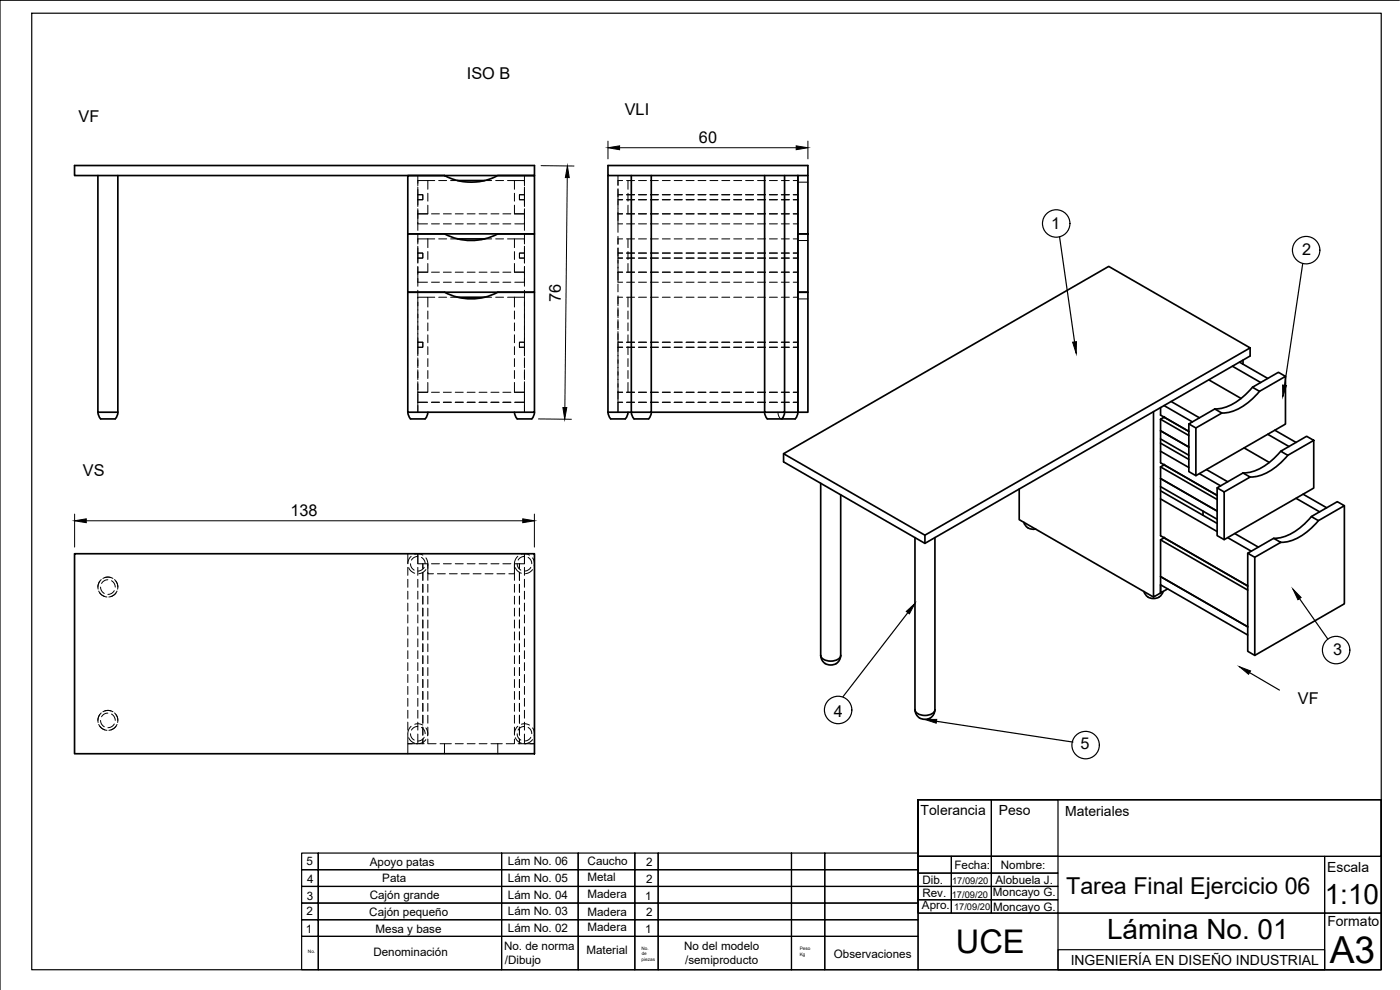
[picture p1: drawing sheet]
<svg xmlns="http://www.w3.org/2000/svg" width="420mm" height="297mm" viewBox="0 0 420 297" stroke-linecap="round" stroke-linejoin="round" font-family="sans-serif">
<!-- layer: Visible -->
<g fill="none" stroke="#000" stroke-width=".51">
<path d="M22.4 49.7h138v3h-138zM29.4 52.7v71h6v-71M122.4 52.7h11a17.1 17.1 0 0 0 16 0h11v17.5h-38zM137.3 54.2h8.2M182.5 49.7h60v3h-60zM182.5 52.7v71M189.5 52.7v71h6v-71M229.5 52.7v71h6v-71M242.5 52.7v17.5h-3v-17.5v71M122.4 70.2h11a17.1 17.1 0 0 0 16 0h11v17.5h-38zM137.3 71.7h8.2M239.5 70.2h3v17.5h-3z"/>
<path d="M133.4 87.7h-11v36h38v-36h-11M133.4 87.7a17 17 0 0 0 16 0M137.3 89.2h8.2M239.5 87.7h3v36h-3zM362.8 114l9.7 5.6M369.9 109.9l8.5 4.9M372 108.7l8.5 4.8M373 108v1.3M375.2 104.4v2.4l-97.6 56.2-42.4-24.4v-2.5M375.9 116.2a15.5 15.5 0 0 1-11.3 6.5M378 117.4a15.5 15.5 0 0 1-11.3 6.5M385.8 112.9l-7.8 4.5-2.1-1.2 7.8-4.5 2.1 1.2v14.3l-26.9 15.5-2.1-1.2v-14.3"/>
<path d="M29.4 123.7l.3 1.2 .5 .8M35.4 123.7a1.72 1.72 0 0 1-1.2 2h-4M122.4 123.7l.1 .8a1.16 1.16 0 0 0 1.7 1.2h1.6a2.08 2.08 0 0 0 2.1-.4l.5-1.6M154.4 123.7l.3 1.2 .5 .8M160.4 123.7a1.74 1.74 0 0 1-1.2 2h-4M182.5 123.7h7M182.5 123.7a1.76 1.76 0 0 0 1.1 2h2.7a1.43 1.43 0 0 0 2-1.2l.2-.8M189.5 123.7a1.76 1.76 0 0 0 1.1 2h4M194.7 125.7l.6-1.2 .2-.8h34a1.74 1.74 0 0 0 1.1 2h4.1M235.2 136.1l97.5-56.2 42.5 24.5-97.6 56.2zM239.5 123.7a1.74 1.74 0 0 1-1.2 2h-3.6M239.5 123.7h-4l-.2 .8-.6 1.2"/>
<path d="M346.2 123.5v55.6l2.1-1.2v-15.9l1.1-.6M348.3 125.8v13.1l17 9.7M348.3 135.4l8.5 4.9M348.3 133l8.5 4.8M348.3 131.7l8.5 4.9M348.3 129.3l8.5 4.8M348.3 122.3v2.3l8.5 4.8M348.3 125.8l8.5 4.9M349.4 121.7l8.4 4.9M349.4 139.5l-1.1 .6M349.4 125.2l-1.1 .6M351.5 120.5l8.5 4.9"/>
<path d="M358.9 128.4l7.8-4.5-2.1-1.2-7.8 4.5 2.1 1.2v14.3M373.4 134.4l7.5 4.4M380.5 130.3l6.3 3.7M382.6 129.1l6.4 3.6M384.4 135.4a15.5 15.5 0 0 1-11.3 6.5M386.5 136.6a15.5 15.5 0 0 1-11.3 6.5M394.3 132.1l-7.8 4.5-2.1-1.2 7.7-4.5 2.2 1.2v14.3l-26.9 15.5-2.1-1.2v-14.3M246.3 145v51.6a2.98 2.98 0 0 0 3.7 1.7l1.2-.3a1.63 1.63 0 0 0 1.1-1.4v-48.1M305.9 146.7v9.2l40.3 23.2M307.2 156.7a2.92 2.92 0 0 0 3.6 2M348.3 146l17 9.8M348.3 143.6l17 9.7"/>
<path d="M348.3 140.1v20.6l26.2 15.1M348.3 149.7l17 9.8M348.3 147.3l17 9.7M348.3 140.1l17 9.8M360 142.1l6.3 3.7M361 153.4v1.2M362.1 140.9l6.3 3.7M373 141.9l-7.7 4.5 2.1 1.2v14.3M373 141.9l2.2 1.2-7.8 4.5M389 149.5l7 4.1M391.1 148.3l7 4M393.6 155a15.5 15.5 0 0 1-11.3 6.5"/>
<path d="M395.7 156.2a15.5 15.5 0 0 1-11.3 6.5M403.5 151.7l-2.2-1.2-7.7 4.5 2.1 1.2 7.8-4.5v29.5l-26.9 15.4-2.1-1.2v-29.4M22.4 166.1h138v60.1h-138zM274.6 161.3v51.6a2.98 2.98 0 0 0 3.7 1.7l1.2-.3a1.63 1.63 0 0 0 1.1-1.4v-51.6M277.6 160.6v2.4M348.3 162l26.2 15M348.3 173l26.2 15.1M349.1 177.5a3 3 0 0 1-2.9 2.1 3 3 0 0 1-2.9-2.1M350.4 176.7l-2.1 1.2v-2.4l26.2 15M368.4 161.3l7.1 4.1M370.6 160.1l7 4.1M374.5 166l7.7-4.5 2.2 1.2-7.8 4.5z"/>
<path d="M376.6 167.2v29.4M252.3 196.7a3 3 0 0 1-3 2.8 3 3 0 0 1-3-2.8M280.6 213a3 3 0 0 1-3 2.8 3 3 0 0 1-3-2.8"/>
</g>
<g fill="#000" stroke="#000" stroke-width=".3">
<circle cx="349.4" cy="125.2" r=".24"/>
<circle cx="349.4" cy="139.5" r=".24"/>
<circle cx="349.4" cy="161.4" r=".24"/>
</g>
<!-- layer: Hidden -->
<g fill="none" stroke="#000" stroke-width=".3">
<path d="M125.4 58.4h1.5v1.5h-1.5M125.4 56.1v5.9M125.4 52.7v3M125.4 56.9v4.6M125.4 54.2h5.1M128.4 54.2v2.6M128.4 58v2.4M131.7 54.2h2.3M135.2 54.2h2.1M145.5 54.2h2.1M148.8 54.2h2.3M152.3 54.2h5.1"/>
<path d="M154.4 54.2v2.6M154.4 58v2.4M157.4 58.4h-1.5v1.5h1.5M157.4 56.1v5.9M157.4 52.7v3M157.4 56.9v4.6M185.5 56.9v1.5h1.4h-1.4v1.5h1.4h-1.4v7.3h1.4M185.5 54.2h1.4M185.5 52.7v3M185.5 56.6v2.4M188 54.2h2.4M188 58.4h2.4"/>
<path d="M188 59.9h2.4M188.5 54.2v2.6M188.5 58v2.4M191.6 54.2h2.4M191.6 58.4h2.4M191.6 59.9h2.4M195.2 54.2h2.4M195.2 58.4h2.4M195.2 59.9h2.4M198.8 54.2h2.3M198.8 58.4h2.3M198.8 59.9h2.3"/>
<path d="M202.3 54.2h2.4M202.3 58.4h2.4M202.3 59.9h2.4M205.9 54.2h2.4M205.9 58.4h2.4M205.9 59.9h2.4M209.5 54.2h2.4M209.5 58.4h2.4M209.5 59.9h2.4M213.1 54.2h2.3M213.1 58.4h2.3M213.1 59.9h2.3"/>
<path d="M216.6 54.2h2.4M216.6 58.4h2.4M216.6 59.9h2.4M220.2 54.2h2.4M220.2 58.4h2.4M220.2 59.9h2.4M223.8 54.2h2.3M223.8 58.4h2.3M223.8 59.9h2.3M227.4 54.2h2.3M227.4 58.4h2.3M227.4 59.9h2.3"/>
<path d="M230.9 54.2h2.4M230.9 58.4h2.4M230.9 59.9h2.4M234.5 54.2h2.4M234.5 58.4h2.4M234.5 59.9h2.4M238.1 54.2h1.4M238.1 58.4h1.4M238.1 59.9h1.4M239.5 54.7h3M125.4 75.9h1.5v1.5h-1.5M125.4 73.9v4.8"/>
<path d="M125.4 62.6v6.5M125.4 70.3v2.9M125.4 74.4v4.6M125.4 79.9v6M125.4 71.7h5.1M125.4 67.2h2.9M128.4 79.1v2.6h-3M128.4 61.6v2.6h-3M128.4 71.7v2.6M128.4 75.5v2.4M129.5 64.2h2.4M129.5 67.2h2.4"/>
<path d="M131.7 71.7h2.3M133.1 64.2h2.3M133.1 67.2h2.3M135.2 71.7h2.1M136.6 64.2h2.4M136.6 67.2h2.4M140.2 64.2h2.4M140.2 67.2h2.4M143.8 64.2h2.4M143.8 67.2h2.4M145.5 71.7h2.1M147.3 64.2h2.4"/>
<path d="M147.3 67.2h2.4M148.8 71.7h2.3M150.9 64.2h2.4M150.9 67.2h2.4M152.3 71.7h5.1M154.4 79.1v2.6h3M154.4 61.6v2.6h3M154.4 71.7v2.6M154.4 75.5v2.4M154.5 67.2h2.9M157.4 73.9v4.8M157.4 75.9h-1.5v1.5h1.5"/>
<path d="M157.4 62.6v6.5M157.4 70.3v2.9M157.4 74.4v4.6M157.4 79.9v6M185.5 74.4v1.5h1.4h-1.4v1.5h1.4h-1.4v7.3h1.4M185.5 64.2h1.4M185.5 71.7h1.4M185.5 67.3v2.4M185.5 70.9v2.4M185.5 74.5v2.4M188 64.2h2.4M188 71.7h2.4"/>
<path d="M188 67.2h2.4M188 75.9h2.4M188 77.4h2.4M188.5 61.6v2.6M188.5 71.7v2.6M188.5 75.5v2.4M188.5 79.1v2.6M191.6 64.2h2.4M191.6 71.7h2.4M191.6 67.2h2.4M191.6 75.9h2.4M191.6 77.4h2.4"/>
<path d="M195.2 64.2h2.4M195.2 71.7h2.4M195.2 67.2h2.4M195.2 75.9h2.4M195.2 77.4h2.4M198.8 64.2h2.3M198.8 71.7h2.3M198.8 67.2h2.3M198.8 75.9h2.3M198.8 77.4h2.3M202.3 64.2h2.4M202.3 71.7h2.4"/>
<path d="M202.3 67.2h2.4M202.3 75.9h2.4M202.3 77.4h2.4M205.9 64.2h2.4M205.9 71.7h2.4M205.9 67.2h2.4M205.9 75.9h2.4M205.9 77.4h2.4M209.5 64.2h2.4M209.5 71.7h2.4M209.5 67.2h2.4M209.5 75.9h2.4"/>
<path d="M209.5 77.4h2.4M213.1 64.2h2.3M213.1 71.7h2.3M213.1 67.2h2.3M213.1 75.9h2.3M213.1 77.4h2.3M216.6 64.2h2.4M216.6 71.7h2.4M216.6 67.2h2.4M216.6 75.9h2.4M216.6 77.4h2.4M220.2 64.2h2.4"/>
<path d="M220.2 71.7h2.4M220.2 67.2h2.4M220.2 75.9h2.4M220.2 77.4h2.4M223.8 64.2h2.3M223.8 71.7h2.3M223.8 67.2h2.3M223.8 75.9h2.3M223.8 77.4h2.3M227.4 64.2h2.3M227.4 71.7h2.3M227.4 67.2h2.3"/>
<path d="M227.4 75.9h2.3M227.4 77.4h2.3M230.9 64.2h2.4M230.9 71.7h2.4M230.9 67.2h2.4M230.9 75.9h2.4M230.9 77.4h2.4M234.5 64.2h2.4M234.5 71.7h2.4M234.5 67.2h2.4M234.5 75.9h2.4M234.5 77.4h2.4"/>
<path d="M238.1 64.2h1.4M238.1 71.7h1.4M238.1 67.2h1.4M238.1 75.9h1.4M238.1 77.4h1.4M239.5 72.2h3M125.4 89.2h3v2.9M125.4 87.1v13.1M125.4 84.7h2.9M128.4 93.3v2.4M128.4 96.9v2.4M128.4 89.2h2.1"/>
<path d="M129.5 84.7h2.4M129.5 81.7h2.4M131.7 89.2h2.3M133.1 84.7h2.3M133.1 81.7h2.3M135.2 89.2h2.1M136.6 84.7h2.4M136.6 81.7h2.4M140.2 84.7h2.4M140.2 81.7h2.4M143.8 84.7h2.4M143.8 81.7h2.4"/>
<path d="M145.5 89.2h2.1M147.3 84.7h2.4M147.3 81.7h2.4M148.8 89.2h2.3M150.9 84.7h2.4M150.9 81.7h2.4M152.3 89.2h5.1M154.4 89.2v2.9M154.4 93.3v2.4M154.4 96.9v2.4M154.5 84.7h2.9M157.4 87.1v19.1"/>
<path d="M185.5 81.7h1.4M185.5 89.2h1.4M185.5 85.2v2.4M185.5 88.8v3M185.5 92.4v2.9M185.5 95.9v3M185.5 99.5v2.4M188 84.7h2.4M188 81.7h2.4M188 89.2h2.4M188.5 89.2v2.9M188.5 93.3v2.4"/>
<path d="M188.5 96.9v2.4M191.6 84.7h2.4M191.6 81.7h2.4M191.6 89.2h2.4M195.2 84.7h2.4M195.2 81.7h2.4M195.2 89.2h2.4M198.8 84.7h2.3M198.8 81.7h2.3M198.8 89.2h2.3M202.3 84.7h2.4M202.3 81.7h2.4"/>
<path d="M202.3 89.2h2.4M205.9 84.7h2.4M205.9 81.7h2.4M205.9 89.2h2.4M209.5 84.7h2.4M209.5 81.7h2.4M209.5 89.2h2.4M213.1 84.7h2.3M213.1 81.7h2.3M213.1 89.2h2.3M216.6 84.7h2.4M216.6 81.7h2.4"/>
<path d="M216.6 89.2h2.4M220.2 84.7h2.4M220.2 81.7h2.4M220.2 89.2h2.4M223.8 84.7h2.3M223.8 81.7h2.3M223.8 89.2h2.3M227.4 84.7h2.3M227.4 81.7h2.3M227.4 89.2h2.3M230.9 84.7h2.4M230.9 81.7h2.4"/>
<path d="M230.9 89.2h2.4M234.5 84.7h2.4M234.5 81.7h2.4M234.5 89.2h2.4M238.1 84.7h1.4M238.1 81.7h1.4M238.1 89.2h1.4M239.5 89.7h3M125.4 100.1v2.6h1.5v1.5h-1.5v2.6M125.4 102.7h1.5v1.5h-1.5zM125.4 101.4v4.8M125.4 107.4v2.9"/>
<path d="M125.4 111v2.9M125.4 114.5v2.4M128.3 117.7h-2.9v6M128.4 114.8v2.9h-3v-2.6M128.4 100.5v2.3M128.4 104v2.4M128.4 107.6v2.4M128.4 111.2v2.4M129.5 117.7h2.4M133.1 117.7h2.3M136.6 117.7h2.4M140.2 117.7h2.4"/>
<path d="M143.8 117.7h2.4M147.3 117.7h2.4M150.9 117.7h2.4M154.4 100.5v2.3M154.4 104v2.4M154.4 107.6v2.4M154.4 111.2v2.4M154.4 114.8v2.9h3M155.9 102.7h1.5v1.5h-1.5zM157.4 102.7h-1.5v1.5h1.5v2.6M157.4 107.4v2.9M157.4 111v2.9"/>
<path d="M157.4 114.5v9.2M185.5 100.1v2.6h1.4h-1.4v21M185.5 117.7h1.4M185.5 104.2h1.4M188 117.7h2.4M188 102.7h2.4M188 104.2h2.4M188.5 100.5v2.3M188.5 104v2.4M188.5 107.6v2.4M188.5 111.2v2.4M188.5 114.8v2.9"/>
<path d="M191.6 117.7h2.4M191.6 102.7h2.4M191.6 104.2h2.4M195.2 117.7h2.4M195.2 102.7h2.4M195.2 104.2h2.4M198.8 117.7h2.3M198.8 102.7h2.3M198.8 104.2h2.3M202.3 117.7h2.4M202.3 102.7h2.4M202.3 104.2h2.4"/>
<path d="M205.9 117.7h2.4M205.9 102.7h2.4M205.9 104.2h2.4M209.5 117.7h2.4M209.5 102.7h2.4M209.5 104.2h2.4M213.1 117.7h2.3M213.1 102.7h2.3M213.1 104.2h2.3M216.6 117.7h2.4M216.6 102.7h2.4M216.6 104.2h2.4"/>
<path d="M220.2 117.7h2.4M220.2 102.7h2.4M220.2 104.2h2.4M223.8 117.7h2.3M223.8 102.7h2.3M223.8 104.2h2.3M227.4 117.7h2.3M227.4 102.7h2.3M227.4 104.2h2.3M230.9 117.7h2.4M230.9 102.7h2.4M230.9 104.2h2.4"/>
<path d="M234.5 117.7h2.4M234.5 102.7h2.4M234.5 104.2h2.4M238.1 117.7h1.4M238.1 102.7h1.4M238.1 104.2h1.4M125.4 120.7h2.9M129.5 120.7h2.4M133.1 120.7h2.3M136.6 120.7h2.4M140.2 120.7h2.4M143.8 120.7h2.4"/>
<path d="M147.3 120.7h2.4M150.9 120.7h2.4M154.5 120.7h2.9M185.5 120.7h1.4M188 120.7h2.4M191.6 120.7h2.4M195.2 120.7h2.4M198.8 120.7h2.3M202.3 120.7h2.4M205.9 120.7h2.4M209.5 120.7h2.4M213.1 120.7h2.3"/>
<path d="M216.6 120.7h2.4M220.2 120.7h2.4M223.8 120.7h2.3M227.4 120.7h2.3M230.9 120.7h2.4M233.5 123.7l.1 .9 .7 1.1M234.5 120.7h2.4M238.1 120.7h1.4M29.6 177.3l.8 1.1 1 .6M30 174.4l-.6 1.2v1.2M30 177.9l.7 .8 1.4 .4M30.2 176.2l.2 1 .9 .9"/>
<path d="M30.4 173.9l-.7 .8-.3 1.5M31.5 173.3l1.1-.1 1.3 .4M32.4 174l-1.1 .3-.8 .8M33.3 173.3l-1.2-.1-1.2 .4M33.5 174.3l.7 .6 .4 1.3M34.3 177.2l-1 .9-.9 .2M34.4 173.9l.8 1.3 .2 1M34.8 174.4l.5 1.2v1.2M34.8 177.9l-.8 .8-1.3 .4M35.1 177.3l-.7 1.1-1.1 .6M122.4 166.1v2.9M122.4 170.2v2.4"/>
<path d="M122.4 173.8v2.4M122.4 177.4v2.4M122.7 170.3l.7 1.1 1.1 .6M123.2 169.1l.2 1 .9 1M123.4 166.9l-.7 .8-.3 1.4M124.5 166.3l1.1-.1 1.3 .4M125.4 166.9l-1.1 .3-.8 .8M125.4 166.1v3h2.9M125.4 170.2v2.4M125.4 173.8v2.4M125.4 177.4v2.4M126.5 167.2l.8 .8 .3 1.1"/>
<path d="M126.9 169.1v1.4M126.9 171.7v2.4M126.9 175.3v2.4M126.9 178.9v2.4M127.3 170.2l-1 .9-.9 .2M127.8 170.9l-.8 .7-1.3 .5M127.8 167.4l.6 1.2-.1 1.2M128.4 170.5v-1.4v3.1h1.7M128.4 171.7v2.4M128.4 175.3v2.4M128.4 178.9v2.4M129.5 169.1h2.4"/>
<path d="M131.3 172.2h2.3M133.1 169.1h2.3M134.9 172.2h2.3M136.6 169.1h2.4M138.4 172.2h2.4M140.2 169.1h2.4M142 172.2h2.4M143.8 169.1h2.4M145.6 172.2h2.4M147.3 169.1h2.4M149.1 172.2h2.4M150.9 169.1h2.4"/>
<path d="M152.7 172.2h1.7M154.4 175.3v2.4M154.4 178.9v2.4M154.7 170.3l.7 1.1 1.1 .6M155.2 169.1l.2 1 .9 1M155.4 166.9l-.6 .8-.4 .9v5.5M155.9 169.1v1.4M155.9 171.7v2.4M155.9 175.3v2.4M155.9 178.9v2.4M156.5 166.3l1.1-.1 1.3 .4M157.4 166.9l-1.1 .3-.8 .8"/>
<path d="M157.4 166.1v3h-2.9M157.4 170.2v2.4M157.4 173.8v2.4M157.4 177.4v2.4M158.5 167.2l.8 .8 .3 1.1M159.3 170.2l-1 .9-.9 .2M159.8 170.9l-.8 .7-1.3 .5M159.8 167.4l.6 1.2-.1 1.2M122.4 181v2.3M122.4 184.5v2.4M122.4 188.1v2.4M122.4 191.7v2.4"/>
<path d="M122.4 195.2v2.4M122.4 198.8v2.4M125.4 181v2.3M125.4 184.5v2.4M125.4 188.1v2.4M125.4 191.7v2.4M125.4 195.2v2.4M125.4 198.8v2.4M126.9 182.5v2.3M126.9 186v2.4M126.9 189.6v2.4M126.9 193.2v2.3"/>
<path d="M126.9 196.8v2.3M128.4 182.5v2.3M128.4 186v2.4M128.4 189.6v2.4M128.4 193.2v2.3M128.4 196.8v2.3M154.4 182.5v2.3M154.4 186v2.4M154.4 189.6v2.4M154.4 193.2v2.3M154.4 196.8v2.3M155.9 182.5v2.3"/>
<path d="M155.9 186v2.4M155.9 189.6v2.4M155.9 193.2v2.3M155.9 196.8v2.3M157.4 181v2.3M157.4 184.5v2.4M157.4 188.1v2.4M157.4 191.7v2.4M157.4 195.2v2.4M157.4 198.8v2.4M29.6 217.3l.8 1.1 1 .6M30 214.4l-.6 1.3v1.1"/>
<path d="M30 217.9l.7 .8 1.4 .4M30.2 216.2l.2 1 .9 .9M30.4 213.9l-.7 .8-.3 1.4M31.5 213.3l1.1-.1 1.3 .4M32.4 214l-1.1 .2-.8 .9M33.3 213.3l-1.2-.1-1.2 .4M33.5 214.3l.7 .7 .4 1.1M34.3 217.2l-.6 .7-1.3 .4M34.4 213.9l.8 1.3 .2 .9M34.8 214.4l.5 1.3v1.1M34.8 217.9l-.8 .8-1.3 .4M35.1 217.3l-.7 1.1-1.1 .6"/>
<path d="M122.4 202.4v2.4M122.4 206v2.4M122.4 209.5v2.4M122.4 213.1v2.4M122.4 216.7v2.4M123.4 217.9l-.7 .8-.3 1.4M124.5 217.3l1.1-.1 1.3 .4M125.4 218l-1.1 .2-.8 .9M125.4 202.4v2.4M125.4 206v2.4M125.4 209.5v2.4M125.4 213.1v2.4"/>
<path d="M125.4 216.7v2.4M126.5 218.3l.8 .7 .3 1.1M126.9 200.3v2.4M126.9 203.9v2.4M126.9 207.5v2.3M126.9 211v2.4M126.9 214.6v2.4M126.9 218.2v2.4M127.8 218.4l.6 1.3-.1 1.1M128.4 200.3v2.4M128.4 203.9v2.4M128.4 207.5v2.3"/>
<path d="M128.4 211v2.4M128.4 214.6v2.4M128.4 218.2v2.4M154.4 200.3v2.4M154.4 203.9v2.4M154.4 207.5v2.3M154.4 211v2.4M154.4 214.6v2.4M154.4 218.2v2.4M155.4 217.9l-.8 1.3-.2 .9M155.9 200.3v2.4M155.9 203.9v2.4"/>
<path d="M155.9 207.5v2.3M155.9 211v2.4M155.9 214.6v2.4M155.9 218.2v2.4M156.5 217.3l1.1-.1 1.3 .4M157.4 218l-1.1 .2-.8 .9M157.4 202.4v2.4M157.4 206v2.4M157.4 209.5v2.4M157.4 213.1v2.4M157.4 216.7v2.4M158.5 218.3l.8 .7 .3 1.1"/>
<path d="M159.8 218.4l.6 1.3-.1 1.1M122.4 220.2v2.9h3v-2.9M122.7 221.3l.7 1.1 1.1 .6M123.2 220.2l.2 1 .9 .9M123.7 223.1h-1.3v3.1M124.9 223.1h2.4M126.9 221.7v1.4M127.3 221.2l-.6 .7-1.3 .4M127.8 221.9l-.8 .8-1.3 .4M128.4 221.7v1.4M128.5 223.1h2.4M132.1 223.1h1.3v3.1"/>
<path d="M133.4 223.1h2M136.6 223.1h2.4M140.2 223.1h2.4M143.8 223.1h2.4M147.3 223.1h2.1M149.4 223.1h1.3M149.4 223.1v3.1M151.9 223.1h2.4M154.4 221.7v1.4M154.7 221.3l.7 1.1 1.1 .6M155.2 220.2l.2 1 .9 .9M155.5 223.1h4.9"/>
<path d="M155.9 221.7v1.4M157.4 220.2v2.9M159.3 221.2l-.6 .7-1.3 .4M159.8 221.9l-.8 .8-1.3 .4"/>
</g>
<!-- layer: Sketch2 -->
<g fill="none" stroke="#000" stroke-width=".36">
<path d="M9.5 4h405v287h-405zM420 .1h-420v296.9M318 71.1l4.5 31.5M391 79.1l-5.5 36.5M390 179.6l8.5 12.2M272.5 183.8l-19.5 25.2M281.1 216.4l40.9 6.3M375 201.8l9 5.3M275.5 240v16.9h139v-16.9h-139h139v51h-139zM275.5 240h22v16.9h-22zM297.5 240h20v16.9h-20zM90.5 256h5v4.9v-4.9h55v4.9h-60z"/>
<path d="M150.5 256h23v4.9h-23zM173.5 256h17v4.9h-17zM190.5 256h7v4.9h-7zM197.5 256h40v4.9h-40zM237.5 256h10v4.9h-10zM247.5 256h28v4.9h-28zM275.5 256.9h122v17.1h-122zM275.5 256.9h10v5.1h-10zM285.5 256.9h12v5.1h-12zM297.5 256.9h20v5.1h-20zM397.5 256.9h17v17.1h-17zM90.5 260.9h5v5.1v-5.1h55v5.1h-60z"/>
<path d="M90.5 271h5v5v-5h55v5h-60zM90.5 276h5v5v-5h55v5h-60zM90.5 266h5v5v-5h55v5h-60zM150.5 260.9h23v5.1h-23zM150.5 271h23v5h-23zM150.5 276h23v5h-23zM150.5 266h23v5h-23zM173.5 260.9h17v5.1h-17zM173.5 271h17v5h-17zM173.5 276h17v5h-17zM173.5 266h17v5h-17zM190.5 260.9h7v5.1h-7z"/>
<path d="M190.5 271h7v5h-7zM190.5 276h7v5h-7zM190.5 266h7v5h-7zM197.5 260.9h40v5.1h-40zM197.5 271h40v5h-40zM197.5 276h40v5h-40zM197.5 266h40v5h-40zM237.5 260.9h10v5.1h-10zM237.5 271h10v5h-10zM237.5 276h10v5h-10zM237.5 266h10v5h-10zM247.5 260.9h28v5.1h-28z"/>
<path d="M247.5 271h28v5h-28zM247.5 276h28v5h-28zM247.5 266h28v5h-28zM275.5 262h10v4h-10zM275.5 266h10v4h-10zM275.5 270h10v4h-10zM285.5 262h12v4h-12zM285.5 266h12v4h-12zM285.5 270h12v4h-12zM297.5 262h20v4h-20zM297.5 266h20v4h-20zM297.5 270h20v4h-20z"/>
<path d="M317.5 274h80v17h-80zM397.5 274h17v17h-17zM90.5 281h5v10h-5zM95.5 281h55v10h-55zM150.5 281h23v10h-23zM173.5 281h17v10h-17zM190.5 281h7v10h-7zM197.5 281h40v10h-40zM237.5 281h10v10h-10zM247.5 281h28v10h-28zM317.5 285h80v6h-80z"/>
<circle cx="317" cy="67.1" r="4.1"/>
<circle cx="392" cy="75.1" r="4.1"/>
<circle cx="401" cy="195" r="4.1"/>
<circle cx="251.5" cy="213" r="4.1"/>
<circle cx="325.8" cy="223.6" r="4.1"/>
</g>
<path d="M321.9 102.7l1.2-.2-.1 3.6zM384.9 115.5l1.2 .2-1.1 3.3zM388 176.7l2.5 2.6-1 .6zM272 183.5l2.6-2.5-1.7 3.2zM277.6 215.9l3.5-.1-.1 1.2zM372 200.1l3.3 1.2-.6 1z" fill="#000" stroke="#000" stroke-width=".3"/>
<!-- layer: Dimensions -->
<path d="M162.4 49.7l9.9 .1M170.2 53.3l-.7 69M182.5 42.3v5.4M185.9 44.3h53.1M242.5 42.3v5.4M161.6 125.7l9.9 .1M22.4 154.2v10M25.9 156.3h131M160.4 154.2v10" fill="none" stroke="#000" stroke-width=".3"/>
<path d="M170.3 49.8l.5 3.5h-1.1zM182.5 44.3l3.4-.5v1.1zM239 43.8l3.5 .5-3.5 .6zM168.9 122.3h1.2l-.6 3.5zM22.4 156.3l3.5-.6v1.1zM156.9 155.7l3.5 .6-3.5 .5z" fill="#000" stroke="#000" stroke-width=".3"/>
<text font-size="11.2" x="399.1" y="289">A3</text>
<text font-size="9.8" x="286.9" y="285.9">UCE</text>
<g font-size="8.4">
<text x="397.6" y="271.3">1:10</text>
<text x="332.2" y="281.7">Lámina No. 01</text>
</g>
<text font-size="7" x="320" y="268.3">Tarea Final Ejercicio 06</text>
<g font-size="4.9">
<text x="140.1" y="23.7">ISO B</text>
<text x="187.5" y="34.6">VLI</text>
<text x="23.6" y="36.7">VF</text>
<text x="209.8" y="42.8">60</text>
<text x="315.4" y="68.6">1</text>
<text x="390.8" y="76.6">2</text>
<text x="168.3" y="90.5" transform="rotate(-89 168.3 90.5)">76</text>
<text x="24.9" y="142.8">VS</text>
<text x="87.1" y="154.7">138</text>
<text x="400.1" y="196.4">3</text>
<text x="250.2" y="215.1">4</text>
<text x="389.5" y="211.1">VF</text>
<text x="324.3" y="224.6">5</text>
</g>
<g font-size="4.2">
<text x="276.3" y="244.4">Tolerancia</text>
<text x="299.7" y="244.5">Peso</text>
<text x="319.7" y="244.8">Materiales</text>
<text x="398.3" y="261.7">Escala</text>
<text x="398.4" y="277.9">Formato</text>
<text x="321.3" y="289.5">INGENIERÍA EN DISEÑO INDUSTRIAL</text>
</g>
<g font-size="3.5">
<text x="92" y="259.4">5</text>
<text x="111" y="259.8">Apoyo patas</text>
<text x="152.4" y="259.6">Lám No. 06</text>
<text x="176.4" y="259.4">Caucho</text>
<text x="193.9" y="259.9">2</text>
<text x="286.4" y="260.8">Fecha:</text>
<text x="300.4" y="260.7">Nombre:</text>
<text x="92.1" y="269.9">3</text>
<text x="92.2" y="264.9">4</text>
<text x="111" y="269.6">Cajón grande</text>
<text x="114.7" y="264.5">Pata</text>
<text x="152.4" y="264.6">Lám No. 05</text>
<text x="152.4" y="269.6">Lám No. 04</text>
<text x="176.3" y="264.4">Metal</text>
<text x="176.3" y="269.4">Madera</text>
<text x="193.6" y="269.9">1</text>
<text x="193.9" y="264.9">2</text>
<text x="276.8" y="269.2">Rev.</text>
<text x="276.8" y="265.2">Dib.</text>
<text x="298" y="268.9">Moncayo G.</text>
<text x="298.7" y="265.1">Alobuela J.</text>
<text x="92" y="274.5">2</text>
<text x="110.8" y="274.9">Cajón pequeño</text>
<text x="152.4" y="274.6">Lám No. 03</text>
<text x="176.3" y="274.8">Madera</text>
<text x="193.9" y="274.9">2</text>
<text x="276.7" y="272.6">Apro.</text>
<text x="298" y="273.5">Moncayo G.</text>
<text x="91.8" y="279.9">1</text>
<text x="112.7" y="280">Mesa y base</text>
<text x="152.4" y="279.6">Lám No. 02</text>
<text x="176.3" y="279.4">Madera</text>
<text x="193.6" y="279.9">1</text>
<text x="112.1" y="287">Denominación</text>
<text x="151.3" y="285.1">No. de norma</text>
<text x="176" y="286.3">Material</text>
<text x="205.3" y="285.1">No del modelo</text>
<text x="250.3" y="287.3">Observaciones</text>
<text x="151.5" y="289.3">/Dibujo</text>
<text x="205.6" y="289.3">/semiproducto</text>
</g>
<g font-size="2.8">
<text x="285.6" y="269.3">17/09/20</text>
<text x="285.8" y="265.2">17/09/20</text>
<text x="286.3" y="273">17/09/20</text>
</g>
<g font-size="1.4">
<text x="92.4" y="286">No.</text>
<text x="192.5" y="284.9">No.</text>
<text x="192.6" y="286.6">de</text>
<text x="240" y="285.1">Peso</text>
<text x="240" y="286.8">Kg</text>
<text x="192.6" y="288.3">piezas</text>
</g>
</svg>
